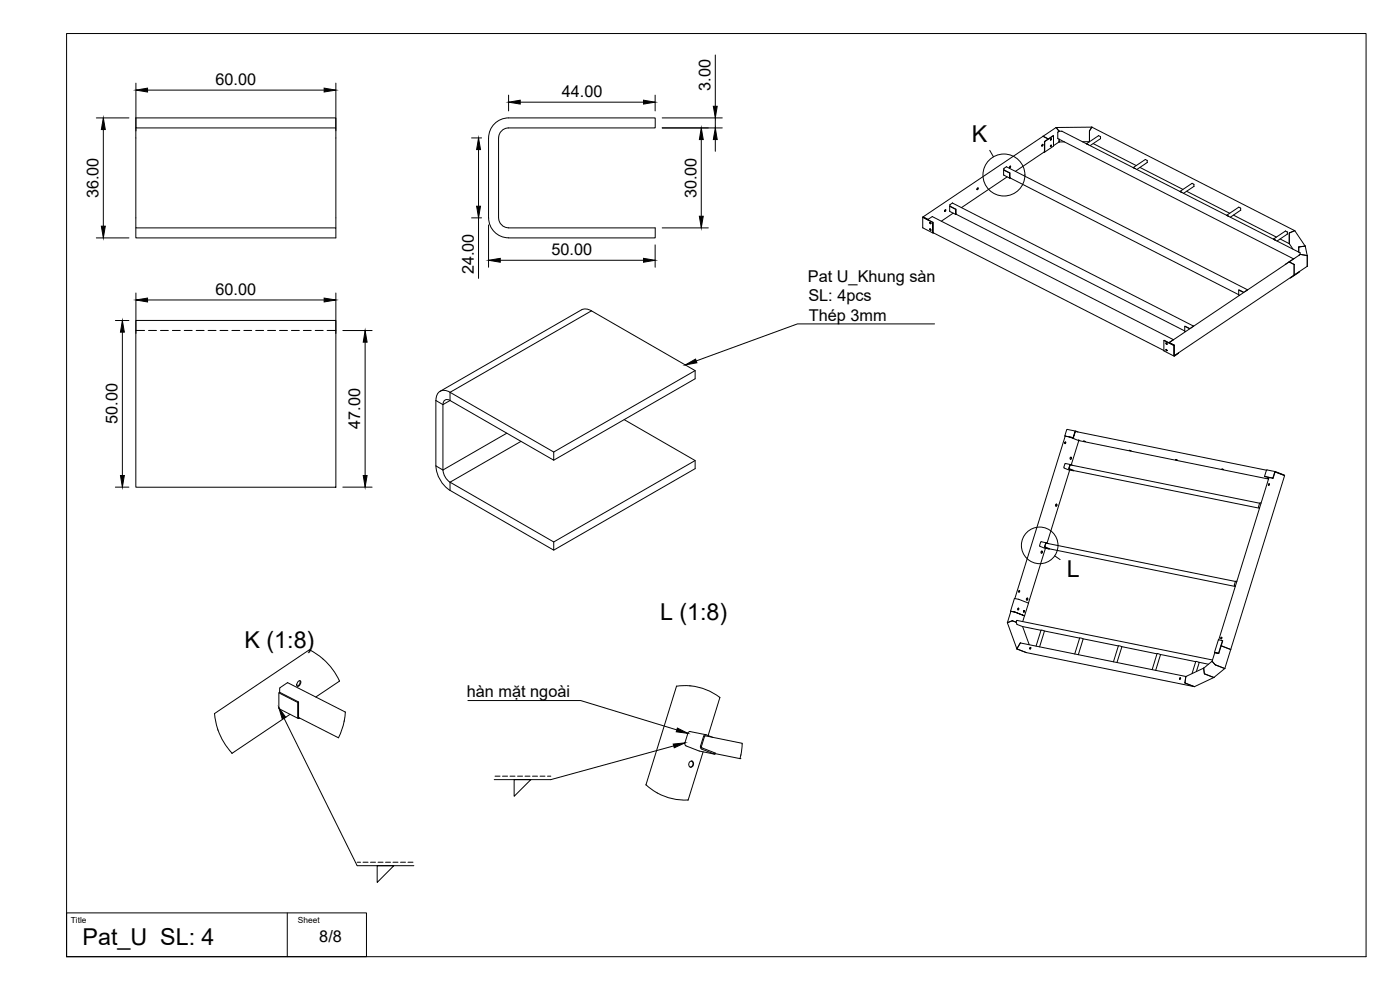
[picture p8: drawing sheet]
<svg xmlns="http://www.w3.org/2000/svg" width="420mm" height="297mm" viewBox="0 0 420 297" stroke-linecap="round" stroke-linejoin="round" font-family="sans-serif">
<!-- layer: Visible -->
<g fill="none" stroke="#000" stroke-width=".3">
<path d="M40.8 38.4v30h60v3h-60v-3M100.8 38.4v-3h-60v3h60v30M316.9 38.3l10.8-.2 60.9 31.1M316.9 38.3l-39.9 26.8M317 38.3l.9 1.1M317.9 39.4h.8l71.4 36.4M317.9 39.4l-.4 .3v1.8l70.7 36.2M327 39.4v3.1M327.7 38.2l-.7 1.1M146.6 41.4v24a6 6 0 0 0 6 6h44v-3h-44a3 3 0 0 1-3-3M146.6 41.4a6 6 0 0 1 6-6h44v3h-44a2.99 2.99 0 0 0-3 3M149.6 41.4v24"/>
<path d="M293.4 56.4l.2 .2-.4 .3zM293.5 56.4l-.3 .5M301.2 52.4l1.8 1.1M301.2 51l1.8 .9M301.3 51l-.1 1.4M301.3 50.6v.4M301.3 51l1.8 .9M301.3 50.6l.8-.6 72.3 37M302.3 53.1l-13.8 9.2M303.1 53.3v-1.4l-.1 1.5 .1 .1M303.1 53.4l68.7 35M303.1 49.9l.2 .2-.3 .3z"/>
<path d="M303.2 49.8l-.3 .6M312.8 43.3l.2 .3-.3 .3zM312.9 43.3l-.2 .5M313.1 40.9l1.4 .8M313.3 45.6h.1M313.4 45.6l-8.7 5.8M313.5 42.4v3.1l-.1 .1M314.5 41.7h.1M315.4 41.6l.2 .1-.3 .3zM315.4 43.6l.2 .1-.3 .3zM315.4 41.6l-.2 .4M315.4 43.6l-.2 .3"/>
<path d="M315.5 41.6l-.2 .4M315.5 43.6l-.2 .4M316.1 43.9l-2.6 1.7M316.2 43.8l-.1-3.1-2.6 1.7v3.1M316.2 40.7l-2.7 1.8M317.5 41.5h.1M317.9 41.8v.8M319.5 42.6h-1.7l-1.7 1.3M326.1 43.1l.5 .3zM327 42.5h.1M327 42.5h-2.1M328.1 43.1l12.9 6.6"/>
<path d="M329.7 40.7l-3.6 2.4M329.7 40.7h.1M329.7 40.7l.6 .3v.6l-3.1 2.1M340.1 50.3l.6 .3-.6-.3M340.1 50.3h.1M340.7 50.5v.1M342.1 50.2l12.9 6.6M344.3 48.8l-3.1 2M344.3 48.8v-.7l-.6-.2-3.6 2.4M344.3 48.7v.1M354.1 57.5l.6 .2M354.2 57.4l-.1 .1"/>
<path d="M356.1 57.4l12.9 6.6M357.7 55l-3.5 2.4 .5 .3M357.7 55h.1M357.8 55l.5 .3v.6M358.3 55.9l-3.1 2.1M358.3 55.9h.1M276.9 65.2l3 1.6M277 68.4l3 1.5M277 65.2v3.2M277 65.1v.1M277 65.2l3 1.5M277.1 65.2l1.3 .7"/>
<path d="M277.1 65.1l1.4 .8M277.1 65.1h-.1M278.5 65.9h.1M279.1 66.7l.2 .5zM279.1 68.7l.2 .4zM279.1 66.7l.3 .4-.3-.4M279.1 68.7l.3 .3-.3-.3M279.8 65l-1.3 .9M279.8 65l72.4 36.9M279.8 65h.1M279.9 69.8l.2 .1M280 69.8v-3.1l-.1 3.1"/>
<path d="M280 69.8l69.3 35.4 .1-3.1 3 1.5v3.1M283.7 62.9l.1 .3-.3 .3zM283.8 62.9l-.3 .5M285 61.9l1.8 .9M285.1 63.4l1.8 1M285.1 61.8v1.6M285.1 61.5v.3M285.1 61.8l1.8 1M285.1 61.5l.8-.6 72.3 36.9-.7 .5M286.1 64l-3.6 2.4M286.9 64.2v-1.4l-.1 1.4 .2 .1M286.9 64.3l68.7 35"/>
<path d="M287 64.3h.1M368.2 64.6l.5 .3M368.2 64.6h-.1M370.2 64.5l12.9 6.6M371.8 62.2l-3.6 2.4M371.8 62.2h.1M371.8 62.2l.5 .3 .1 .6M372.3 63.1l-3.1 2.1M382.2 71.8l.5 .3M382.2 71.7l.5 .3M382.2 71.8h.1M382.7 72l.1 .1"/>
<path d="M384.2 71.7l2.7 1.4M385.8 69.3l-3.6 2.4M385.8 79.4h-.1M385.8 69.3h.1M385.8 69.3l.5 .3M386.3 69.6l.1 .1M386.4 69.7v.5M386.4 70.2l-3.2 2.1M386.4 70.2h.1M386.9 78.6l-36 24.2M386.9 78.6l1.5 .7v3.2M386.9 73.1l1.2 1.7"/>
<path d="M386.9 73.1h.1M386.9 78.6h.1M388.4 77.6l-2.7 1.7M388.5 69.2l-1.5 .7-.1 3.2M388.5 69.2h.1M388.6 69.2l3.1 4.7M389.8 74.2v1.5M389.8 74.2l1.9-.4 .6 2.9M390.1 75.9l.1 .4M390.1 75.8l.1 .1M390.2 76.4l-.4 .2M390.2 76.3l-3.3 2.3"/>
<path d="M390.3 76.3l2 .4M392.3 79.9l-39.9 26.8M392.3 76.8v3.1M392.3 79.9h.1M40.8 96.1h60v50.1h-60zM355.6 97.9l1.4 .8M357.1 98.6l-1.5-.7v1.4l.2 .2M357.5 98.3v.1M371.8 87l1.4 .8M373.3 87.7l-1.5-.7v1.4l.2 .2M374.4 87l-.7 .5M374.4 87h.1"/>
<path d="M387.3 83.3h.1M389.9 81.5l-2.7 1.8M390 81.5l-2.7 1.9M132.1 117.4l42.4-24.4 .9-.3 1 .1 1.1 .5 31.1 17.9v2.5l-42.4 24.4M208.6 111.2l-42.4 24.4M349.3 102.2l3 1.5M349.3 105.2l3.1 1.7M349.9 102.9l.3 .4zM349.9 104.8l.3 .5zM350 104.8l.2 .4zM350 102.9l.2 .4zM350.9 102.8v.1"/>
<path d="M350.9 102.9l1.4 .7M350.9 102.8l1.5 .8M350.9 102.7v.1M351 102.8h-.1M352.1 101.9l-1.2 .8M352.2 101.9h.1M352.4 103.6l-.1 3.1M352.4 103.6v3.1M352.4 106.7h.1M353.7 105.9l-1.2 .9-.2-.1M130.8 120.2v19.6M130.8 139.8a9.4 9.4 0 0 0 4.3 7.3l31.1 18v-2.5"/>
<path d="M130.8 120.1a2.58 2.58 0 0 1 1.3-2.7 2.58 2.58 0 0 1 3 .3l31.1 17.9v2.5l-31.1-17.9M135.1 120.1a1.29 1.29 0 0 0-1.5-.1 1.29 1.29 0 0 0-.6 1.4l-.1 19.6M187.3 125.9l21.3 12.3v2.4l-42.4 24.5M208.6 138.2l-42.4 24.4-31.1-17.9-1-.8-.7-1.1-.4-1.8M319.6 130.8l2.5 .5M319.6 139.2l-.3 1M319.6 132.7h.3l-.3 .4zM319.7 130.9l-15.1 48.7M319.8 139.1l1.5 .3M319.8 139.1l-.2 .1M319.8 132.6l-.2 .5M320.1 129l-.5 1.8 2.5 .5"/>
<path d="M320.1 129l.3-.2 2.4 .6M320.9 131.1h.1M321 131.1l2.7 1.1M321.1 139.5l-.3 1M321.1 139.5l.2-.1 .6 .2M321.2 139.6l-.3 .9M321.2 139.5l56.8 11.5M321.4 137.2l.1 .3-.2 .3M321.8 131.4l.5 .1zM322.8 129.5l57.3 11.6M322.9 129.4l.6 .2M322.9 129.3l-.3 .2-.5 1.8 .6-1.7"/>
<path d="M323.6 132l.4 .2zM323.7 132.2h.1M323.7 132.2l57 11.5M323.8 132.2l-2.3 7.3M325.1 132.3l.6 .2zM338.9 135.1l.6 .2zM352.8 137.9l.5 .2zM317 151.3l.2 .3-.3 .3M319.3 140.1l.1 .3 1.3 .6 1.5 .3M320.8 140.5l.1 .3 1.3 .5-1.3-.7M321 141l-6.8 21.9M322.2 141.2l55.8 11.3"/>
<path d="M366.6 140.7l.6 .2zM377.7 152l.3 .4M378 151.1l-.3 .9M378.5 151l-.5 .1M380 141.2l-.5 1.7 2.5 .6M380.1 141.2l.2-.2 2.5 .5M380.8 143.6l-.4-.1 .3 .1M380.8 145.2h.2l-.3 .4zM380.8 143.3l-.3-.1 .3 .2M380.9 143.2l-15.1 48.8M380.9 145.2l-.1 .4M382.7 141.6l2.8 1.1"/>
<path d="M382.8 141.6l2.7 1.1M382.8 141.6l-.7 1.9M382.8 141.5l2.7 1.2M382.8 141.5l-.2 .2-.6 1.8-2.5-.6M385.5 142.7l-17.9 57.9M305.8 177.2l.2 .1-.2 .4zM306 177.2l-.2 .5M308.3 179.5l.1 .3-.2 .3M312.6 165.4l.2 .3-.3 .3M313.5 163.9l.1 .3 1.3 .5-1.3-.6M313.8 164.5l-5.1 16.4M313.8 163l-.3 .9"/>
<path d="M314 163l56.8 11.5M314 162.9l-.2 .1-.2 1M314.7 163.1l-2.2-.6-.5 1.3 1.4 .6 1.5 .3M314.9 164.7l55.8 11.3M370.7 174.5l-.3 1.1 .4 .2M371.2 174.4l-.5 .2M92.9 195l-28.5 19.1 .9 4.6M92.9 195l2.3 1.4 1.7 1.3a18.5 18.5 0 0 1 5 6.7l-7.1 4.7M302.4 186.8h-.1M303.3 183.4l1.1-3.8 1.2 .2 3.1 1.2-1.2 3.8M303.4 183.4l-1.1 3.4 2.9 7.9M303.7 186.3l-1.4 .5"/>
<path d="M303.8 186.3l1.2 .4M304.5 183.6l-1.2-.2 4.2 1.4-2.8-1.1M305 186.7l.2 .5M305.1 186.2l-.1 .5M305.1 186.2l58.8 11.8M305.2 187.3l1.7 .7M305.2 194.7l2.8 1.1M305.2 194.7l1.1-1.8 49.6 10.1M305.5 182.9l.1-.4 .1 .3-.2 .2M305.5 182.5l.3 .1-.1 .3-.3-.1zM306.9 188l5.5 1.1M306.9 188l2 5.4"/>
<path d="M306.9 188h.1M307.3 183.2l.2 .1-.1 .3-.2-.1zM307.3 183.2l-.1 .4M307.5 184.7l-.6 1.8M308 195.8l50.4 10.2-2.7-1.1M308 195.8h.1M309.2 194.3h.2l-.3 .4zM309.3 194.3l-.1 .4M310.9 193.9l1.5-4.9 .5 .1 .6 .2-1.5 4.8M313.4 189.3l10.6 2.2M322.5 196.2l1.5-4.8 .5 .1 .6 .2-1.5 4.7M325.1 191.7l10.5 2.1"/>
<path d="M334.2 198.6l1.5-4.9 .4 .1 .6 .2-1.5 4.8M336.7 194l10.5 2.2M348.3 196.4l10.6 2.1M359.9 198.7l2.8 .6M363.8 198.4l1 1.1 2.8 1.1M363.8 198.4h.1M364.6 195.8l1.2 .3-1.2-.3M364.6 195.8h.1M364.6 195.8l-.8 2.6-2.5 2.1M365.7 192h.1M365.7 192l-1.2 3.8M365.7 192l1.2 .2-1.2 3.8"/>
<path d="M366.5 193.8l2.8 1.1M366.5 193.8h.1M366.5 191.2l.2 .1-.2 .4zM366.5 193.8l2.9 1.1M366.7 191.2l-.2 .5M366.9 192.2l-1.1 3.9M369.3 194.9h.1M65.3 218.7l.1 .4M83.7 207.9l5.6 2.9M83.7 212.3l.1 .4M83.8 212.7l5.7 2.9M83.9 207.7l-.2 .2v4.5"/>
<path d="M83.9 206.6v1.1M83.9 207.7l5.7 2.9M84.1 206.3l2.2-1.5 17.3 8.9M84.1 206.3l-.2 .3M87.1 214.3l-17.5 11.7a20.2 20.2 0 0 1-4.2-7M89.4 204.5l.5-.3a.97 .97 0 0 1 .3 1.1 .97 .97 0 0 1-1 .6l-.1-.4zM89.6 215.1v-4.5l-.3 .2 .1 4.4 .2 .4 .3-.2M89.6 215.3l12 6.1M90 204.2a1.28 1.28 0 0 1-.8 1.7M103.3 216.4l-.6 2.2-1.1 2.7M103.6 213.7l-.3 2.8M206.9 205.8h.2a17.4 17.4 0 0 1 8.9 3.4"/>
<path d="M207 205.8l-4 .1-9.1 29.6M207.1 219.5l4.7 .9M207.1 219.5l-.4 .1-.2 .4M216 209.2l-3.5 11.5M345.8 200.9l1.5-4.8 .4 .1 .6 .2-1.5 4.7M354.1 203.4h.2l-.2 .5zM354.3 203.4l-.2 .5M355.9 203l-.2 1.9M355.9 203h.1M358.5 206h.1M359.1 201.5l.8-2.8-1-.3-1.2 3.7M361.2 200.5l.2 1.6"/>
<path d="M361.3 200.5l-5.4 2.5M361.3 200.5h-.1M361.5 202.1l2.8 1.1M364.3 203.3l-5.8 2.7M367.6 200.6h.1M367.6 200.6l-3.3 2.6M101.6 221.3h.1M206.4 220l-.8 2.9 .1 .7 4.2 1.7 4.6 1M206.9 228.7a.78 .78 0 0 1 1.2 0 .78 .78 0 0 1-.2 1.2 .78 .78 0 0 1-1.2 0 .78 .78 0 0 1 .2-1.2zM207.5 228.3a1.01 1.01 0 0 1 .5 1.1 1.01 1.01 0 0 1-.8 .8M210.7 224.4l4 1.5-.2 .4-3.9-1.5M211 225.6l-4.5 14.4a17.1 17.1 0 0 1-9.4-2.2l-3.2-2.3"/>
<path d="M211.4 221.1l-.9 2.8M211.7 220.8l11 2.2v.3M213.9 221.2l-2-.7-.6 .2-1.1 3.1v.6l.4 .3M214.6 226.1l7.5 1.5M222.1 227.6h.1M222.7 223.2l-.6 4.4"/>
<circle cx="321.4" cy="137.5" r=".27"/>
<circle cx="317" cy="151.5" r=".27"/>
<circle cx="308.3" cy="179.7" r=".27"/>
<circle cx="312.6" cy="165.6" r=".27"/>
</g>
<!-- layer: Hidden -->
<g fill="none" stroke="#000" stroke-width=".3">
<path d="M40.8 99.2h2.6M44.6 99.2h2.4M48.2 99.2h2.3M51.7 99.2h2.4M55.3 99.2h2.4M58.9 99.2h2.4M62.4 99.2h2.4M66 99.2h2.4M69.6 99.2h2.4M73.2 99.2h2.3M76.7 99.2h2.4M80.3 99.2h2.4"/>
<path d="M83.9 99.2h2.4M87.5 99.2h2.3M91 99.2h2.4M94.6 99.2h2.4M98.2 99.2h2.6"/>
</g>
<!-- layer: Visible Narrow -->
<g fill="none" stroke="#000" stroke-width=".3">
<path d="M303.1 53.3v.1M303.1 53.3h.1M313.5 45.5h.1M313.5 45.5h-.1M280 69.8h.1M286.9 64.2h.1M177.5 93.3l-42.4 24.4v2.5l-2.2 1.2-2.1-1.2M152.1 130l-19.2 11-2.1-1.2M156.4 132.4l-21.3 12.3v2.4M321.2 139.5v.1M321.3 139.5h-.1M322.8 129.5l-.1 .1"/>
<path d="M320.9 140.5v.1M320.9 140.6h.1M313.6 164v.1M313.6 164.1h.1M313.9 163v.1M314 162.9l-.1 .1M304.5 183.6l.2 .1M364.6 195.8h.1M89.6 215.1v.2M210.5 223.9l.2 .5M211.7 220.8l-.3 .3"/>
</g>
<!-- layer: BORDER -->
<path d="M20 10.1h390v276.9h-390z" fill="none" stroke="#000" stroke-width=".3"/>
<!-- layer: TITLEBLOCK -->
<path d="M20 273.9h90v13.1h-90zM86.2 273.9v13.1" fill="none" stroke="#000" stroke-width=".3"/>
<!-- layer: FD_Dimensions -->
<g fill="none" stroke="#000" stroke-width=".3">
<path d="M214.7 16.5v15.4M28.9 35.4h9.8M31 38.9v29M40.8 24.9v14.4M44.3 27h53M100.8 24.9v14.4M152.6 28.5v4.8M156.1 30.7h37M196.6 28.5v4.8M198.7 38.4h18.1M198.7 35.4h18.1M214.7 35.4v3"/>
<path d="M141.5 41.4h3M143.6 44.9v17M210.5 41.9v23M214.7 41.9v3.5M28.9 71.4h9.8M141.5 65.4h3M143.6 65.4v18.1M146.6 67.5v12.7M150.1 78.1h43M196.6 73.5v6.7M198.7 68.4h13.9M34.6 96.2h4.1"/>
<path d="M36.7 99.7v43M40.8 87.9v12.2M44.3 90h53M100.8 87.9v12.2M102.9 99.2h8.8M109.6 102.7v40M34.6 146.2h4.1M102.9 146.2h8.8"/>
</g>
<g fill="#000" stroke="#000" stroke-width=".3">
<path d="M31 35.4l.6 3.5h-1.2zM40.8 27l3.5-.6v1.2zM97.3 26.4l3.5 .6-3.5 .6zM152.6 30.7l3.5-.6v1.1zM193.1 30.1l3.5 .6-3.5 .5zM214.1 31.9h1.1l-.5 3.5zM143.6 41.4l.6 3.5h-1.2zM210.5 38.4l.6 3.5h-1.2zM214.7 38.4l.5 3.5h-1.1zM30.4 67.9h1.2l-.6 3.5zM143 61.9h1.2l-.6 3.5zM146.6 78.1l3.5-.6v1.2z"/>
<path d="M193.1 77.5l3.5 .6-3.5 .6zM209.9 64.9h1.2l-.6 3.5zM36.7 96.2l.6 3.5h-1.1zM40.8 90l3.5-.6v1.2zM97.3 89.4l3.5 .6-3.5 .6zM109.6 99.2l.6 3.5h-1.2zM36.2 142.7h1.1l-.6 3.5zM109 142.7h1.2l-.6 3.5z"/>
</g>
<!-- layer: Detail Boundary -->
<g fill="none" stroke="#000" stroke-width=".3">
<path d="M297 45.1l1.2 2M316.5 166.8l1.7 1.1"/>
<circle cx="301.3" cy="52.5" r="6.3"/>
<circle cx="312" cy="163.6" r="5.5"/>
</g>
<g fill="none" stroke="#000" stroke-width=".3">
<path d="M85.2 215.5l22 44.2h17M148.6 232.9h1.5M150.8 232.9h1.5M153.1 232.9h1.5M154.3 233.9h5l-5 5zM155.3 232.9h1.5M157.6 232.9h1.5M159.8 232.9h1.5M162.1 232.9h1.5M164.3 232.9h1M202.2 223.8l-36.9 10.1h-17M107.2 258.7h1"/>
<path d="M108.9 258.7h1.5M111.2 258.7h1.5M113.2 259.7h5l-5 5.1zM113.5 258.7h1.5M115.7 258.7h1.5M117.9 258.7h1.5M120.2 258.7h1.5M122.4 258.7h1.6"/>
</g>
<path d="M83.7 212.4l2.1 2.8-1.1 .5zM202 223.3l3.6-.4-3.2 1.5z" fill="#000" stroke="#000" stroke-width=".3"/>
<!-- layer: Leaders -->
<path d="M205.7 109.5l3-1.8 .4 1.1zM203.3 218.4l3.2 1.6-3.6-.4z" fill="#000" stroke="#000" stroke-width=".3"/>
<path d="M280.5 97.2h-41.2l-30.4 11.1M140.4 210.2h33.9l28.8 8.8" fill="none" stroke="#000" stroke-width=".3"/>
<g font-size="7">
<text x="291.6" y="42.7">K</text>
<text x="320.1" y="173.2">L</text>
<text x="198.1" y="186">L (1:8)</text>
<text x="73.4" y="194.3">K (1:8)</text>
<text x="24.8" y="283.6">Pat_U SL: 4</text>
</g>
<g font-size="4.9">
<text x="64.7" y="25.6">60.00</text>
<text x="168.6" y="29.2">44.00</text>
<text x="213.2" y="27.2" transform="rotate(-90 213.2 27.2)">3.00</text>
<text x="29.5" y="59.5" transform="rotate(-90 29.5 59.5)">36.00</text>
<text x="209" y="59.5" transform="rotate(-90 209 59.5)">30.00</text>
<text x="165.5" y="76.6">50.00</text>
<text x="142.2" y="82.3" transform="rotate(-90 142.2 82.3)">24.00</text>
<text x="64.7" y="88.5">60.00</text>
<text x="242.5" y="84.5">Pat U_Khung sàn</text>
<text x="242.6" y="90.3">SL: 4pcs</text>
<text x="242.7" y="96.2">Thép 3mm</text>
<text x="35.3" y="127.3" transform="rotate(-90 35.3 127.3)">50.00</text>
<text x="108.1" y="128.7" transform="rotate(-90 108.1 128.7)">47.00</text>
<text x="140.1" y="209.2">hàn mặt ngoài</text>
<text x="95.8" y="282.6">8/8</text>
</g>
<g font-size="2.5">
<text x="21.3" y="276.9">Title</text>
<text x="89.4" y="276.9">Sheet</text>
</g>
</svg>
